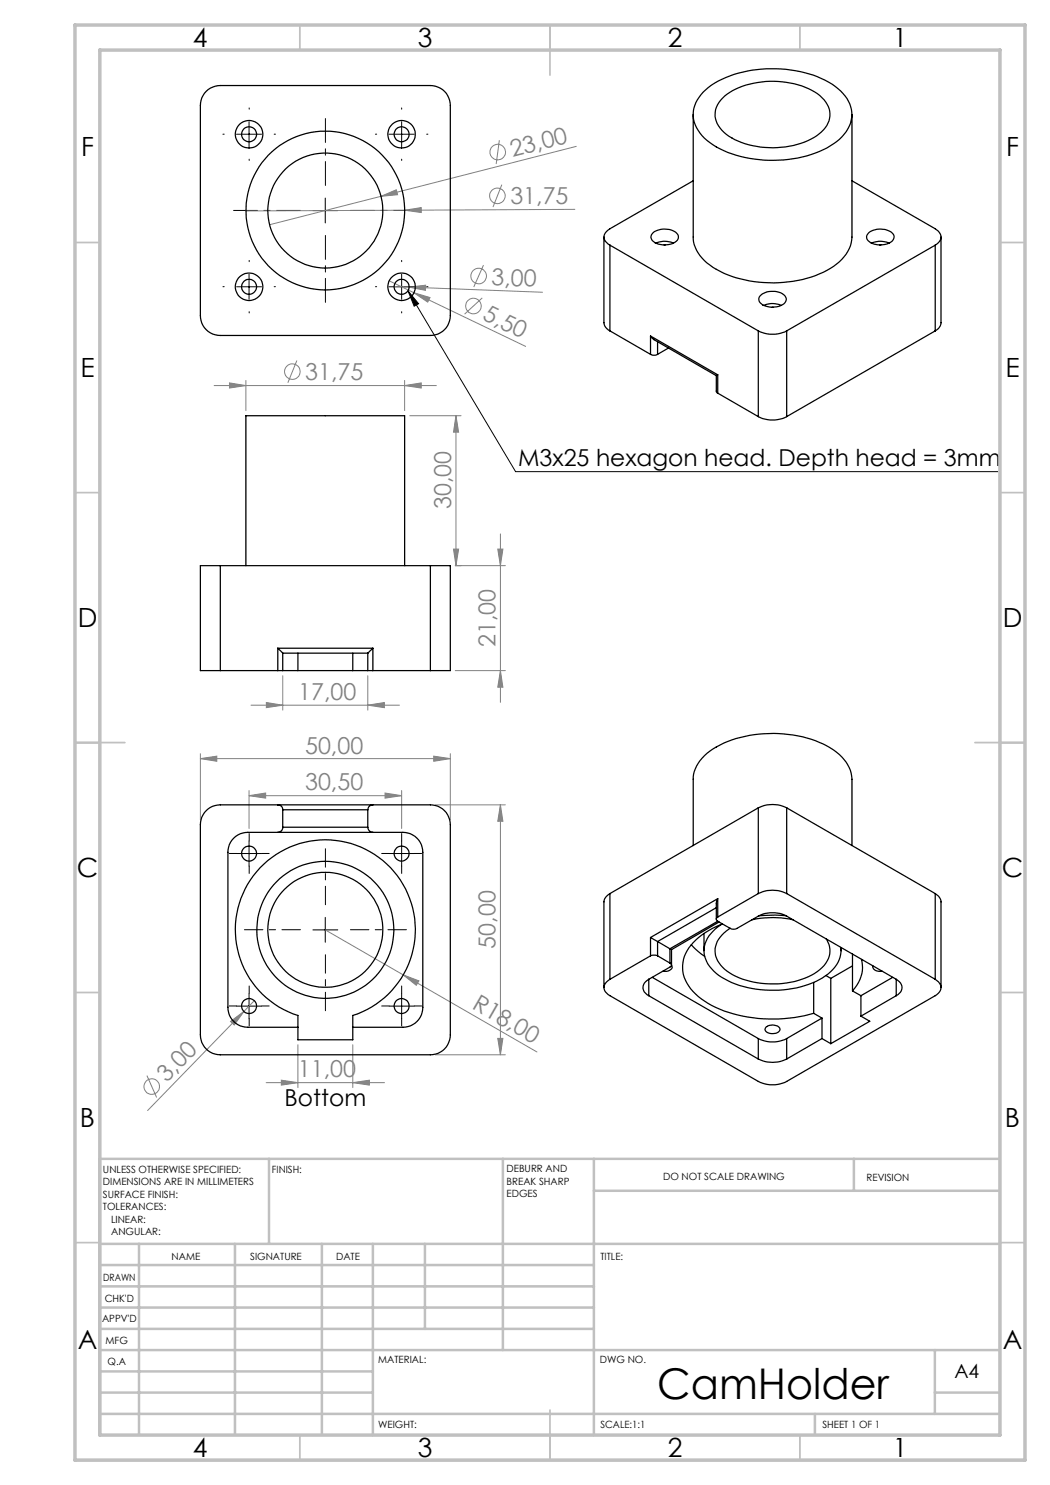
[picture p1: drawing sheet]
<svg xmlns="http://www.w3.org/2000/svg" width="210mm" height="297mm" viewBox="0 0 210 297" stroke-linecap="round" stroke-linejoin="round" font-family="sans-serif">
<g fill="none" stroke="#808080" stroke-width=".2">
<path d="M76.2 39.3l3.1-1.3 .2 .9zM99.9 28l-.7 4.8M100.4 36.9l-1.8 4.5M115.3 29.3l-61.4 15.6M77.8 56.2l27.3 13.1M78.8 57.3l3 .1M80.9 42l3.3-.5v1zM81.8 57.4l3.3-.4v1.1zM81.8 57.4l26.7 1.1M82.8 58.6l3.2 .9-.5 .9zM96.4 59.6l-3.5 3.2M96.7 53l-1.9 4.4"/>
<path d="M115 41.9l-65.8 .3M42.8 77.1h44.5M45.9 76.6l3.3 .5-3.3 .5zM49.2 76.1v6M59.4 72.1l-1.8 4.4M80.9 77.1l3.3-.5v1zM80.9 76.1v6M82 83.1h10.2M91.2 83.1l.5 3.3h-1zM91.2 83.1v30M90.7 109.8h1l-.5 3.3zM91.1 113.1h10"/>
<path d="M99.6 109.8h1l-.5 3.3zM100.1 106.8v33.7M56.6 135.1v6.9M73.6 135.1v6.9M91.1 134.1h10M100.1 134.1l.5 3.3h-1zM40.1 151.7l3.3-.5v1.1zM40.1 150.7v13.3M40.1 151.7h50M49.8 159.1l3.3-.5v1zM49.8 158.1v7.6M49.8 159.1h30.5"/>
<path d="M50.2 141h29.7M53.3 140.5l3.3 .5-3.3 .5zM73.6 141l3.3-.5v1zM77 158.6l3.3 .5-3.3 .5zM80.3 158.1v7.6M86.7 151.2l3.4 .5-3.4 .6zM90.1 150.7v13.3M87.1 161h14M100.1 161v50M100.1 161l.5 3.2h-1zM65.1 186l42.3 24.4M80.6 195l3.2 1.2-.5 .9z"/>
<path d="M29.4 215.1l1.9 4.4M46.1 204.3l2.7-2-2 2.7zM50.9 200.1l-21.4 22M53.2 216.5h23.7M56.3 216l3.3 .5-3.3 .5zM59.6 208.9v8.6M70.6 216.5l3.3-.5v1zM70.6 208.9v8.6M87.1 211h14M99.6 207.7h1l-.5 3.3z"/>
<circle cx="99.5" cy="39.2" r="1.55"/>
<circle cx="99.5" cy="30.4" r="1.55"/>
<circle cx="95.7" cy="55.2" r="1.56"/>
<circle cx="58.5" cy="74.3" r="1.55"/>
<circle cx="94.7" cy="61.2" r="1.56"/>
<circle cx="30.3" cy="217.3" r="1.55"/>
</g>
<g fill="none" stroke="#000" stroke-width=".2">
<path d="M47.3 26.8h5M49.8 24.3v5M65.1 39.6v5M77.8 26.8h5M80.3 24.3v5M47.3 57.4h5M49.8 54.9v5M62.6 42.1h5M77.8 57.4h5M80.3 54.9v5M81.6 58.2l2.1 2.5-.9 .5zM81.6 58.2l21.5 36.1h96.5"/>
<path d="M47.3 170.7h5M49.8 168.2v5M77.8 170.7h5M80.3 168.2v5M49.8 198.7v5M62.6 186h5M65.1 183.5v5M80.3 198.7v5M47.3 201.2h5M77.8 201.2h5"/>
</g>
<path d="M60.1 185.9h-11.2M65.1 180.9v-11.2M65.1 190.9v11.2M70.1 185.9h11.2" fill="none" stroke="#000" stroke-width=".2" stroke-dasharray="15.2 1.3 1.3 1.3" stroke-dashoffset="11.5"/>
<g fill="none" stroke="#000" stroke-width=".2" stroke-dasharray="15.2 1.3 1.3 1.3">
<path d="M44.8 26.8h-.2M49.8 21.8v-.2M49.8 31.8v.3M54.8 26.8h.3M75.3 26.8h-.2M80.3 21.8v-.2M80.3 31.8v.3M85.3 26.8h.3M44.8 57.3h-.2M49.8 52.3v-.2M54.8 57.3h.3M75.3 57.3h-.2"/>
<path d="M80.3 52.3v-.2M85.3 57.3h.3M49.8 62.3v.3M80.3 62.3v.3M47.3 170.7h-1.5M49.8 168.2v-1.5M49.8 173.2v1.5M52.3 170.7h1.5M77.8 170.7h-1.5M80.3 168.2v-1.5M80.3 173.2v1.5M82.8 170.7h1.5"/>
<path d="M49.8 198.7v-1.5M80.3 198.7v-1.5M47.3 201.2h-1.5M49.8 203.7v1.5M52.3 201.2h1.5M77.8 201.2h-1.5M80.3 203.7v1.5M82.8 201.2h1.5"/>
</g>
<path d="M65.1 37.1v-13.4M60.1 42.1h-13.4M65.1 47.1v13.4M70.1 42.1h13.4" fill="none" stroke="#000" stroke-width=".2" stroke-dasharray="15.2 1.3 1.3 1.3" stroke-dashoffset="10.5"/>
<g fill="none" stroke="#c0c0c0" stroke-width=".35">
<path d="M60 5v5M110 5v10M160 5v5M15 48.5h5M200 48.5h5M15 98.5h5M200 98.5h5M15 148.5h10M195 148.5h10M15 198.5h5M200 198.5h5M15 248.5h5"/>
<path d="M200 248.5h5M60 287v5M110 282v10M160 287v5"/>
</g>
<g fill="none" stroke="#c0c0c0" stroke-width=".5">
<path d="M53.8 231.8v17M100.6 231.8v38.2M118.8 231.8v55.2M118.8 238.2h81.2M170.8 231.8v6.4M200 231.8h-180v55.2M20 248.8h180M20 257.3h98.8M20 253h98.8M27.8 248.8v38.2M47 248.8v38.2M64.4 248.8v38.2"/>
<path d="M74.6 248.8v38.2M85 248.8v17M20 265.8h98.8M20 261.5h98.8M20 278.5h54.6M20 274.3h54.6M20 270h180M187 278.5h13M187 270v12.8M20 282.8h180M163 282.8v4.2"/>
</g>
<path d="M15 5h190v287h-190zM20 10h180v277h-180z" fill="none" stroke="#c0c0c0" stroke-width=".7"/>
<path d="M81.6 58.2l2.1 2.5-.9 .5z" fill="#000"/>
<g fill="#808080">
<path d="M80.9 42l3.3-.5v1z"/>
<path d="M76.2 39.3l3.1-1.3 .2 .9z"/>
<path d="M46.1 204.3l2.7-2-2 2.7z"/>
<path d="M80.6 195l3.2 1.2-.5 .9z"/>
<path d="M82.8 58.6l3.2 .9-.5 .9z"/>
<path d="M81.8 57.4l3.3-.4v1.1z"/>
<path d="M80.9 77.1l3.3-.5v1zM45.9 76.6l3.3 .5-3.3 .5z"/>
<path d="M53.3 140.5l3.3 .5-3.3 .5zM73.6 141l3.3-.5v1zM40.1 151.7l3.3-.5v1.1zM86.7 151.2l3.4 .5-3.4 .6zM49.8 159.1l3.3-.5v1zM77 158.6l3.3 .5-3.3 .5z"/>
<path d="M70.6 216.5l3.3-.5v1zM56.3 216l3.3 .5-3.3 .5z"/>
<path d="M90.7 109.8h1l-.5 3.3zM91.2 83.1l.5 3.3h-1zM100.1 134.1l.5 3.3h-1zM99.6 109.8h1l-.5 3.3z"/>
<path d="M100.1 161l.5 3.2h-1zM99.6 207.7h1l-.5 3.3z"/>
</g>
<g fill="none" stroke="#000" stroke-width=".25">
<path d="M41.2 18.3a4.2 4.2 0 0 1 2.9-1.2h42a4 4 0 0 1 4 4v42a4 4 0 0 1-4 4h-42a4 4 0 0 1-4-4v-42.5a3.7 3.7 0 0 1 1.1-2.3zM140.6 18.4a18.7 18.7 0 0 1 11.7-4.6 23 23 0 0 1 14.7 3.5 6.8 6.8 0 0 1 3.2 6.9 9.3 9.3 0 0 1-5.6 5.7 25 25 0 0 1-21.3-.5 8.3 8.3 0 0 1-4.7-6.1 6.5 6.5 0 0 1 2-4.9zM144.5 19.6a14.9 14.9 0 0 1 11.1-3.3 13.9 13.9 0 0 1 8.8 3.2 4.5 4.5 0 0 1-.6 7.3 17.3 17.3 0 0 1-15.5 1.7 8 8 0 0 1-5-4.2 4.2 4.2 0 0 1 1.2-4.7zM138.6 22.9v24.5a7.6 7.6 0 0 0 4 6.1 24.8 24.8 0 0 0 20.5 1.6 11.3 11.3 0 0 0 7-5.9l.3-1.6v-24.7M138.6 36.2l-16.6 9.6a1.71 1.71 0 0 0-.9 2.5l.9 .7M170.4 36.2l16.6 9.6a1.74 1.74 0 0 1 1.2 1.6 1.74 1.74 0 0 1-1.2 1.6M120.8 47.4v17.2l.3 .8 .9 .8M122 49v17.2M122 49l29.7 17.2M130.6 46.6a3.9 3.9 0 0 1 4.9 .3 1.22 1.22 0 0 1-.8 1.7 3.9 3.9 0 0 1-4.3-.7l-.2-.7zM131.2 48.6a4.5 4.5 0 0 1 3.5 0M132.8 49h.2"/>
<path d="M152 59.2a3.8 3.8 0 0 1 5.1 .1 1.32 1.32 0 0 1-1.1 1.9 3.8 3.8 0 0 1-4.1-.8l-.1-.7zM173.7 46.6a3.9 3.9 0 0 1 5 .3 1.52 1.52 0 0 1-1.5 2 3.3 3.3 0 0 1-3.8-1.2l-.1-.5zM174.3 48.6a4.6 4.6 0 0 1 3.5 0M176 49h.2M187 49v17.2M187 49l-29.7 17.2M188.2 47.4v17.2l-.3 .8-.9 .8M122 66.2l8.1 4.7M130.1 67.2l.7 .7 12.5 7.2M130.1 70.9a1.5 1.5 0 0 0 1.4 0M130.1 67.2v3.7M130.1 67.2l13.4 7.8"/>
<path d="M131.5 68.4v2.5M133.7 69.6l-2.2 1.3M143.3 75.1v3.2l.2 .3M143.5 75l-.2 .1M143.5 75v3.6M143.5 78.6l8.2 4.7M151.7 66.2a6.4 6.4 0 0 0 5.6 0M151.7 66.2v17.1M152.8 61.1a4.5 4.5 0 0 1 3.4 0M154.4 61.5h.2M157.3 66.2v17.1M187 66.2l-29.7 17.1"/>
<path d="M151.7 83.3a6.4 6.4 0 0 0 5.6 0M44.1 113.1h-4v21h4M44.1 113.1v21M44.1 113.1h42M49.2 113.1v-30h31.7v30M86.1 113.1h4v21h-4M86.1 113.1v21M44.1 134.1h11.5M55.6 129.6l1 1M55.6 134.1h1M55.6 129.6v4.5M55.6 129.6h19"/>
<path d="M56.6 130.6v3.5M56.6 130.6h17M56.6 134.1h17M59.6 130.6v3.5M70.6 130.6v3.5M73.6 134.1h1M73.6 130.6v3.5M74.6 129.6l-1 1M74.6 129.6v4.5M74.6 134.1h11.5M41.2 162.1a3.8 3.8 0 0 1 2.9-1.1h42a4 4 0 0 1 4 4v42a4 4 0 0 1-4 4h-42a4 4 0 0 1-4-4v-42l.3-1.6zM52 173.5a18 18 0 0 1 28.3 2.9 18 18 0 0 1-9.7 26.7v4.9h-11v-4.9a18 18 0 0 1-7.6-29.6z"/>
<path d="M55.6 161a.96 .96 0 0 1 1 1M56.6 165.4a1.02 1.02 0 0 1-1 1.1M56.6 162v3.4M56.6 165.4h17M56.6 162h17M73.6 165.4a1.09 1.09 0 0 0 1 1.1M73.6 162v3.4M74.6 161a1.02 1.02 0 0 0-1 1M122 178.7l-.9 .8-.3 .9v17.1M122 178.7v17.2M138.6 169.1v-13.2a7.8 7.8 0 0 1 4.7-6.5 24.5 24.5 0 0 1 22.8 .2 7.8 7.8 0 0 1 4.3 6.3v13.2M143.5 179.7l-.2 .8v3.3"/>
<path d="M143.5 179.7v3.7M143.5 179.7l-13.4 7.8M151.7 178.7a6.4 6.4 0 0 1 5.6 0M151.7 161.6a6.4 6.4 0 0 1 5.6 0M151.7 161.6v17.1M151.7 178.7l-8.2 4.7M151.7 161.6l-29.7 17.1M157.3 161.6v17.1M157.3 178.7l29.7 17.2M157.3 161.6l29.7 17.1M187 178.7l.9 .8 .3 .9v17.1M187 178.7v17.2"/>
<path d="M122 195.9a1.71 1.71 0 0 0-.9 2.5l.9 .7 29.7 17.2a6.4 6.4 0 0 0 5.6 0l29.7-17.2a1.74 1.74 0 0 0 1.2-1.6 1.74 1.74 0 0 0-1.2-1.6M129.8 195.9a1.74 1.74 0 0 0-1.2 1.6 1.74 1.74 0 0 0 1.2 1.6M129.8 199.1l21.9 12.7M129.8 195.9v3.2M130.1 191.2l.5-.2 .9 .2M130.1 187.5l1.4 .8M130.1 191.2l-8.1 4.7M130.1 187.5v3.7M130.5 195.5l21.2 12.2M131.5 191.2l2.5 1.4M131.5 188.3l2.5 1.5M131.5 188.3v2.9"/>
<path d="M134 192.6a.42 .42 0 0 1 .3 .4 .42 .42 0 0 1-.3 .4l-4.2 2.5M134 189.8l.3 .1M134 189.8v2.8M134.3 193a.77 .77 0 0 1-.7 1.2l-1.1 .1M134.3 189.9v3.1M138.3 188.9l1.4 1.4 1.2 1M140.8 186.7v3.4M143.3 181.5l-11.8 6.8M143.5 183.4a.46 .46 0 0 0-.2 .4 .46 .46 0 0 0 .2 .5M143.5 184.3l2.5 1.4M143.5 184.3l-9.5 5.5M143.8 184.4l-9.5 5.5"/>
<path d="M144.4 184.9a6.4 6.4 0 0 0-3.6 5.8 7.8 7.8 0 0 0 4.9 5.5 21.6 21.6 0 0 0 18.8-.6 6.6 6.6 0 0 0 3.7-5.8l-.1-.3M144.5 184.8a12.7 12.7 0 0 0-7.6 6.5 6.8 6.8 0 0 0 2.2 7.5 21.6 21.6 0 0 0 13.5 5 31 31 0 0 0 10.1-1.1M146 185.7a1.5 1.5 0 0 0 1.4 0l4.3-2.5a6.4 6.4 0 0 1 5.6 0l21.9 12.7M146 185.7a5.3 5.3 0 0 0-2.9 5.5 7.8 7.8 0 0 0 5.4 4.6 17.7 17.7 0 0 0 15-1.5 4.7 4.7 0 0 0 2.1-5.8l-.4-.7M150.4 184a19.6 19.6 0 0 1 8.2 0M151.8 183.2l3.1-.2 2.3 .2M162.7 196.5v6.2M165.2 195.1l1 .6M166.2 195.7v13M168.2 189.5v.6M170.5 198.2l1.7 .9M170.5 190.8v7.4"/>
<path d="M170.5 193.2l-4.3 2.5M172.2 199.1v4.1M172.3 191.9a6.6 6.6 0 0 1-1.8 6.3M174.6 193.2a1.14 1.14 0 0 0 1.6 1.1h.3M178.5 195.5l-6.3 3.6M179.2 195.9a1.74 1.74 0 0 1 1.2 1.6 1.74 1.74 0 0 1-1.2 1.6M179.2 199.1l-7 4.1M179.2 195.9v3.2M59.6 205.5h-10a4 4 0 0 1-4-4v-31a4 4 0 0 1 4-4h31a4 4 0 0 1 4 4v31a4 4 0 0 1-4 4h-10M151.7 211.8a6.4 6.4 0 0 0 5.6 0M151.7 207.7a6.4 6.4 0 0 0 5.6 0M151.7 207.7v4.1"/>
<path d="M153.2 205.4a1.96 1.96 0 0 1 2.8 .4 1.65 1.65 0 0 1-2.5 .7l-.5-.4zM157.3 207.7v4.1M162.7 202.7l1.7 .9M164.4 207.7l-7.1 4.1M164.4 207.7l1.8 1M164.4 203.6l-7.1 4.1M164.4 203.6v4.1M172.2 203.2l1.8 1.1-7.8 4.4"/>
<circle cx="49.8" cy="26.9" r="1.49"/>
<circle cx="49.8" cy="26.8" r="2.75"/>
<circle cx="80.3" cy="26.8" r="2.75"/>
<circle cx="80.3" cy="26.9" r="1.5"/>
<circle cx="49.8" cy="57.4" r="1.49"/>
<circle cx="49.8" cy="57.4" r="2.75"/>
<circle cx="65.1" cy="42.1" r="11.5"/>
<circle cx="65.1" cy="42.1" r="15.9"/>
<circle cx="80.3" cy="57.4" r="2.75"/>
<circle cx="80.3" cy="57.3" r="1.5"/>
<circle cx="49.8" cy="170.7" r="1.49"/>
<circle cx="80.3" cy="170.7" r="1.5"/>
<circle cx="65.1" cy="186" r="13.7"/>
<circle cx="65.1" cy="186" r="11.5"/>
<circle cx="49.8" cy="201.2" r="1.5"/>
<circle cx="80.3" cy="201.2" r="1.51"/>
</g>
<text font-size="8.5" x="131.4" y="279.7">CamHolder</text>
<g font-size="5.3">
<text x="38.5" y="9.5">4</text>
<text x="83.5" y="9.5">3</text>
<text x="133.6" y="9.5">2</text>
<text x="178.6" y="9.5">1</text>
<text x="16.2" y="31.2">F</text>
<text x="201.2" y="31.2">F</text>
<text x="16.1" y="75.5">E</text>
<text x="201.1" y="75.5">E</text>
<text x="15.5" y="125.5">D</text>
<text x="200.5" y="125.5">D</text>
<text x="15.4" y="175.5">C</text>
<text x="200.4" y="175.5">C</text>
<text x="16" y="225.5">B</text>
<text x="201" y="225.5">B</text>
<text x="15.5" y="269.8">A</text>
<text x="200.5" y="269.8">A</text>
<text x="38.5" y="291.5">4</text>
<text x="83.5" y="291.5">3</text>
<text x="133.6" y="291.5">2</text>
<text x="178.6" y="291.5">1</text>
</g>
<g font-size="4.7" fill="#808080">
<text x="102.5" y="31.4" transform="rotate(-14 102.5 31.4)">23,00</text>
<text x="102.1" y="40.9">31,75</text>
<text x="98.2" y="57" transform="rotate(2 98.2 57)">3,00</text>
<text x="96.3" y="63.8" transform="rotate(26 96.3 63.8)">5,50</text>
<text x="61.1" y="76">31,75</text>
<text x="90.2" y="101.8" transform="rotate(-90 90.2 101.8)">30,00</text>
<text x="99.1" y="129.4" transform="rotate(-90 99.1 129.4)">21,00</text>
<text x="59.7" y="140">17,00</text>
<text x="61" y="150.7">50,00</text>
<text x="61" y="158.1">30,50</text>
<text x="99.1" y="189.7" transform="rotate(-90 99.1 189.7)">50,00</text>
<text x="94.2" y="201.6" transform="rotate(30 94.2 201.6)">R18,00</text>
<text x="59.6" y="215.5">11,00</text>
<text x="33.4" y="216.6" transform="rotate(-46 33.4 216.6)">3,00</text>
</g>
<g font-size="4.7">
<text x="103.6" y="93.3">M3x25 hexagon head. Depth head = 3mm</text>
<text x="56.9" y="221.2">Bottom</text>
</g>
<text font-size="3.9" x="190.9" y="275.5">A4</text>
<g font-size="2">
<text x="20.6" y="234.6">UNLESS OTHERWISE SPECIFIED:</text>
<text x="20.6" y="237.1">DIMENSIONS ARE IN MILLIMETERS</text>
<text x="20.6" y="239.6">SURFACE FINISH:</text>
<text x="54.4" y="234.6">FINISH:</text>
<text x="101.3" y="234.5">DEBURR AND</text>
<text x="101.3" y="237">BREAK SHARP</text>
<text x="101.3" y="239.5">EDGES</text>
<text x="132.6" y="236">DO NOT SCALE DRAWING</text>
<text x="173.3" y="236.2">REVISION</text>
<text x="20.6" y="242.1">TOLERANCES:</text>
<text x="22.2" y="244.6">LINEAR:</text>
<text x="22.2" y="247.1">ANGULAR:</text>
<text x="34.3" y="252">NAME</text>
<text x="50" y="251.9">SIGNATURE</text>
<text x="67.2" y="251.9">DATE</text>
<text x="120.1" y="251.9">TITLE:</text>
<text x="20.6" y="256.1">DRAWN</text>
<text x="20.9" y="260.3">CHK'D</text>
<text x="20.4" y="264.4">APPV'D</text>
<text x="21.1" y="268.8">MFG</text>
<text x="21.5" y="273">Q.A</text>
<text x="75.6" y="272.5">MATERIAL:</text>
<text x="120" y="272.5">DWG NO.</text>
<text x="75.6" y="285.5">WEIGHT:</text>
<text x="120.1" y="285.6">SCALE:1:1</text>
<text x="164.5" y="285.6">SHEET 1 OF 1</text>
</g>
</svg>
